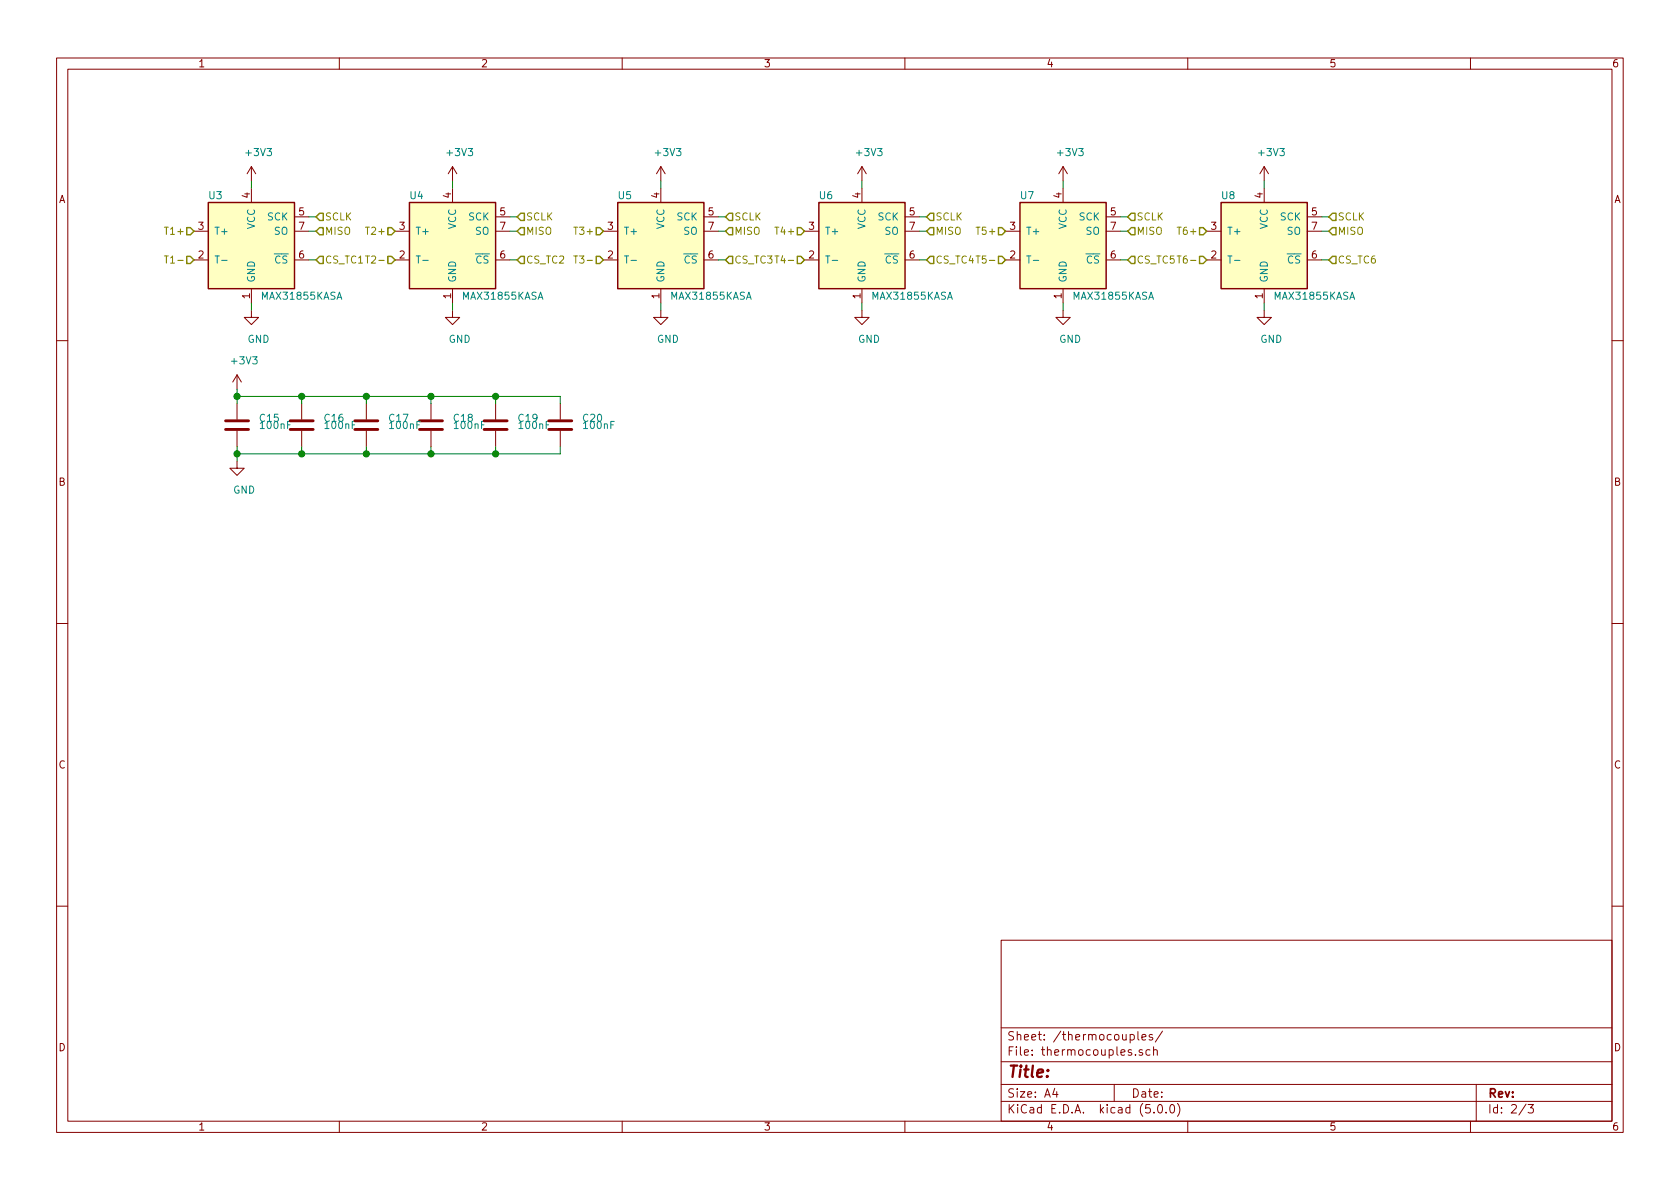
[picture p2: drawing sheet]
<svg xmlns="http://www.w3.org/2000/svg" width="297mm" height="210mm" viewBox="0 0 297 210" stroke-linecap="round" stroke-linejoin="round" font-family="sans-serif">
<g fill="none" stroke="#840000" stroke-width=".18">
<path d="M10 10.3h277v189.9h-277zM12 12.2h273v186.1h-273zM60 10.3v1.9M110 10.3v1.9M160 10.3v1.9M210 10.3v1.9M260 10.3v1.9M44.4 29.5v2.5M44.4 33.3v2.5M44.4 29.5l-.7 1.2M44.4 29.5l.8 1.2M52.1 38.3h2.5"/>
<path d="M80 29.5v2.5M80 33.3v2.5M80 29.5l-.8 1.2M80 29.5l.8 1.2M87.6 38.3h2.6M116.8 29.5v2.5M116.8 33.3v2.5M116.8 29.5l-.7 1.2M116.8 29.5l.8 1.2M124.5 38.3h2.5M152.4 29.5v2.5M152.4 33.3v2.5"/>
<path d="M152.4 29.5l-.8 1.2M152.4 29.5l.8 1.2M160 38.3h2.6M188 29.5v2.5M188 33.3v2.5M188 29.5l-.8 1.2M188 29.5l.7 1.2M195.6 38.3h2.5M223.5 29.5v2.5M223.5 33.3v2.5M223.5 29.5l-.7 1.2M223.5 29.5l.8 1.2"/>
<path d="M231.1 38.3h2.6M34.3 46h2.5M34.3 40.9h2.5M44.4 54.9v1.2h1.3l-1.3 1.3-1.2-1.3h1.2M44.4 51v2.6M52.1 46h2.5M52.1 40.9h2.5M69.8 46h2.6M69.8 40.9h2.6M80 54.9v1.2h1.3l-1.3 1.3-1.3-1.3h1.3M80 51v2.6M87.6 46h2.6"/>
<path d="M87.6 40.9h2.6M106.7 46h2.5M106.7 40.9h2.5M116.8 54.9v1.2h1.3l-1.3 1.3-1.2-1.3h1.2M116.8 51v2.6M124.5 46h2.5M124.5 40.9h2.5M142.2 46h2.6M142.2 40.9h2.6M152.4 54.9v1.2h1.3l-1.3 1.3-1.3-1.3h1.3M152.4 51v2.6M160 46h2.6"/>
<path d="M160 40.9h2.6M177.8 46h2.5M177.8 40.9h2.5M188 54.9v1.2h1.2l-1.2 1.3-1.3-1.3h1.3M188 51v2.6M195.6 46h2.5M195.6 40.9h2.5M213.4 46h2.5M213.4 40.9h2.5M223.5 54.9v1.2h1.3l-1.3 1.3-1.3-1.3h1.3M223.5 51v2.6M231.1 46h2.6"/>
<path d="M231.1 40.9h2.6M10 60.2h2M41.9 66.3v2.5M41.9 71.4v2.8M41.9 76.2v2.8M41.9 66.3l-.8 1.3M41.9 66.3l.8 1.3M53.3 71.4v2.8M53.3 76.2v2.8M64.8 71.4v2.8M64.8 76.2v2.8M76.2 71.4v2.8"/>
<path d="M76.2 76.2v2.8M87.6 71.4v2.8M87.6 76.2v2.8M99.1 71.4v2.8M99.1 76.2v2.8M285 60.2h2M41.9 81.5v1.3h1.3l-1.3 1.3-1.3-1.3h1.3M10 110.3h2M285 110.3h2M10 160.2h2M177 166.3h108v32h-108zM285 160.2h2"/>
<path d="M60 198.3v1.9M110 198.3v1.9M160 198.3v1.9M177 194.8h108M177 191.8h108M177 187.8h108M177 181.8h108M186.5 192.5l-.4 1h1M186.8 193v1M197 191.8v3M199.8 183l.5-.1 .3 .3-.1 .6-.2 .1-.5-.1M200.8 186.5v.1"/>
<path d="M201.2 182.4v1.3l.2 .2M201.9 183.4l.7-.1-.1-.3-.4-.1-.2 .2 .1 .7h.5M202 185.7a.37 .37 0 0 0-.6 .1l.1 .2 .5 .2 .1 .1-.3 .3-.4-.1M203.3 185.7l-.4-.1-.3 .3 .1 .6 .2 .1 .4-.1M203.8 183a.37 .37 0 0 0-.6 .1l.1 .3 .5 .1v.1l-.2 .3-.4-.1M204 185.7a.37 .37 0 0 1 .6 .1v.8M204 185.1v1.5M204 196.7v.1M204.8 195.5l.4-.2a.94 .94 0 0 1 0 1.5 .79 .79 0 0 1-.4-1.3zM205.5 182.3l-1.2 2M206.2 196.7v.1M207 195.4l.3-.1a.94 .94 0 0 1 0 1.5 .82 .82 0 0 1-.3-1.4z"/>
<path d="M208.2 195.1a1.71 1.71 0 0 1 0 2.3M210 198.3v1.9M260 198.3v1.9M261 191.8v6.5M269.8 195.2l-1.2 2M270.2 195.3h.9l-.5 .6 .4 .1v.7l-.2 .1-.6-.1"/>
</g>
<g fill="#ffffc2" stroke="#ffffc2" stroke-width=".18">
<path d="M36.8 35.8h15.3v15.2h-15.3z"/>
<path d="M72.4 35.8h15.2v15.2h-15.2z"/>
<path d="M109.2 35.8h15.3v15.2h-15.3z"/>
<path d="M144.8 35.8h15.2v15.2h-15.2z"/>
<path d="M180.3 35.8h15.3v15.2h-15.3z"/>
<path d="M215.9 35.8h15.2v15.2h-15.2z"/>
</g>
<path d="M36.8 35.8h15.3v15.2h-15.3zM72.4 35.8h15.2v15.2h-15.2zM109.2 35.8h15.3v15.2h-15.3zM144.8 35.8h15.2v15.2h-15.2zM180.3 35.8h15.3v15.2h-15.3zM215.9 35.8h15.2v15.2h-15.2z" fill="none" stroke="#840000" stroke-width=".25"/>
<path d="M39.2 46h1M74.8 46h.9M111.6 46h.9M147.1 46h1M182.7 46h1M218.3 46h.9" fill="none" stroke="#008484" stroke-width=".18"/>
<g fill="none" stroke="#008400" stroke-width=".18">
<path d="M44.4 32v1.3M54.6 38.3h1.3M80 32v1.3M90.2 38.3h1.2M116.8 32v1.3M127 38.3h1.3M152.4 32v1.3M162.6 38.3h1.2M188 32v1.3M198.1 38.3h1.3M223.5 32v1.3M233.7 38.3h1.2"/>
<path d="M44.4 53.6v1.3M54.6 40.9h1.3M54.6 46h1.3M80 53.6v1.3M90.2 40.9h1.2M90.2 46h1.2M116.8 53.6v1.3M127 40.9h1.3M127 46h1.3M152.4 53.6v1.3M162.6 40.9h1.2M162.6 46h1.2"/>
<path d="M188 53.6v1.3M198.1 40.9h1.3M198.1 46h1.3M223.5 53.6v1.3M233.7 40.9h1.2M233.7 46h1.2M41.9 68.8v2.6M41.9 79v2.5M41.9 70.1h57.2v1.3M53.3 70.1v1.3M53.3 79v1.3M64.8 70.1v1.3"/>
<path d="M64.8 79v1.3M76.2 70.1v1.3M76.2 79v1.3M87.6 70.1v1.3M87.6 79v1.3M99.1 79v1.3h-57.2"/>
</g>
<g fill="none" stroke="#848400" stroke-width=".25">
<path d="M55.9 38.3l.6-.6h.6v1.3h-.6zM91.4 38.3l.7-.6h.6v1.3h-.6zM128.9 37.7h.6v1.3h-.6l-.6-.7zM164.5 37.7h.6v1.3h-.6l-.7-.7zM200 37.7h.7v1.3h-.7l-.6-.7zM235.6 37.7h.6v1.3h-.6l-.7-.7zM33 40.3h.7l.6 .6-.6 .6h-.7zM33 45.3h.7l.6 .7-.6 .6h-.7zM55.9 46l.6-.7h.6v1.3h-.6zM55.9 40.9l.6-.6h.6v1.2h-.6zM68.6 40.3h.6l.6 .6-.6 .6h-.6zM68.6 45.3h.6l.6 .7-.6 .6h-.6z"/>
<path d="M91.4 46l.7-.7h.6v1.3h-.6zM92.1 40.3h.6v1.2h-.6l-.7-.6zM105.4 40.3h.6l.7 .6-.7 .6h-.6zM105.4 45.3h.6l.7 .7-.7 .6h-.6zM128.9 40.3h.6v1.2h-.6l-.6-.6zM128.9 45.3h.6v1.3h-.6l-.6-.6zM141 45.3h.6l.6 .7-.6 .6h-.6zM141 40.3h.6l.6 .6-.6 .6h-.6zM164.5 45.3h.6v1.3h-.6l-.7-.6zM164.5 40.3h.6v1.2h-.6l-.7-.6zM176.5 40.3h.7l.6 .6-.6 .6h-.7zM176.5 45.3h.7l.6 .7-.6 .6h-.7z"/>
<path d="M200 45.3h.7v1.3h-.7l-.6-.6zM200 40.3h.7v1.2h-.7l-.6-.6zM212.1 40.3h.6l.7 .6-.7 .6h-.6zM212.1 45.3h.6l.7 .7-.7 .6h-.6zM235.6 45.3h.6v1.3h-.6l-.7-.6zM235.6 40.3h.6v1.2h-.6l-.7-.6z"/>
</g>
<path d="M39.9 75.9h4M39.9 74.4h4M51.3 75.9h4.1M51.3 74.4h4.1M62.7 75.9h4.1M62.7 74.4h4.1M74.2 75.9h4M74.2 74.4h4M85.6 75.9h4.1M85.6 74.4h4.1M97 75.9h4.1M97 74.4h4.1" fill="none" stroke="#840000" stroke-width=".51"/>
<g fill="#008400" stroke="#008400" stroke-width=".25">
<circle cx="41.9" cy="70.1" r=".51"/>
<circle cx="53.3" cy="70.1" r=".51"/>
<circle cx="64.8" cy="70.1" r=".51"/>
<circle cx="76.2" cy="70.1" r=".51"/>
<circle cx="87.6" cy="70.1" r=".51"/>
<circle cx="41.9" cy="80.3" r=".51"/>
<circle cx="53.3" cy="80.3" r=".51"/>
<circle cx="64.8" cy="80.3" r=".51"/>
<circle cx="76.2" cy="80.3" r=".51"/>
<circle cx="87.6" cy="80.3" r=".51"/>
</g>
<g fill="none" stroke="#848400" stroke-width=".18">
<path d="M29.1 40.2h.7M29.1 45.3h.7M29.4 45.3v1.2M64.6 40.2h.7M64.6 45.3h.7M65 45.3v1.2M101.4 40.2h.8M101.4 45.3h.8M101.8 45.3v1.2M137 40.2h.7M137 45.3h.7M137.4 45.3v1.2"/>
<path d="M172.6 40.2h.7M172.6 45.3h.7M172.9 45.3v1.2M208.1 40.2h.7M208.1 45.3h.7M208.5 45.3v1.2"/>
</g>
<text font-size="2.8" fill="#840000" x="178" y="190.5">Title:</text>
<g font-size="2.1" fill="#840000">
<text x="178" y="184">Sheet: /thermocouples/</text>
<text x="178" y="186.7">File: thermocouples.sch</text>
<text x="178" y="196.9">KiCad E.D.A. kicad (5.0.0)</text>
<text x="178" y="194.1">Size: A4</text>
<text x="200" y="194.1">Date:</text>
<text x="263" y="194.1">Rev:</text>
<text x="263" y="196.9">Id: 2/3</text>
</g>
<g font-size="1.8" fill="#840000">
<text x="35" y="11.9">1</text>
<text x="85" y="11.9">2</text>
<text x="135" y="11.9">3</text>
<text x="185" y="11.9">4</text>
<text x="235" y="11.9">5</text>
<text x="285" y="11.9">6</text>
<text x="10.4" y="35.9">A</text>
<text x="44.2" y="35" transform="rotate(-90 44.2 35)">4</text>
<text x="79.8" y="35" transform="rotate(-90 79.8 35)">4</text>
<text x="116.6" y="35" transform="rotate(-90 116.6 35)">4</text>
<text x="152.1" y="35" transform="rotate(-90 152.1 35)">4</text>
<text x="187.7" y="35" transform="rotate(-90 187.7 35)">4</text>
<text x="223.3" y="35" transform="rotate(-90 223.3 35)">4</text>
<text x="285.4" y="35.9">A</text>
<text x="35.1" y="40.6">3</text>
<text x="52.9" y="38.1">5</text>
<text x="52.9" y="40.6">7</text>
<text x="70.6" y="40.6">3</text>
<text x="88.4" y="38.1">5</text>
<text x="88.4" y="40.6">7</text>
<text x="107.5" y="40.6">3</text>
<text x="125.2" y="38.1">5</text>
<text x="125.2" y="40.6">7</text>
<text x="143" y="40.6">3</text>
<text x="160.8" y="38.1">5</text>
<text x="160.8" y="40.6">7</text>
<text x="178.6" y="40.6">3</text>
<text x="196.4" y="38.1">5</text>
<text x="196.4" y="40.6">7</text>
<text x="214.1" y="40.6">3</text>
<text x="231.9" y="38.1">5</text>
<text x="231.9" y="40.6">7</text>
<text x="35.1" y="45.7">2</text>
<text x="52.9" y="45.7">6</text>
<text x="70.6" y="45.7">2</text>
<text x="88.4" y="45.7">6</text>
<text x="107.5" y="45.7">2</text>
<text x="125.2" y="45.7">6</text>
<text x="143" y="45.7">2</text>
<text x="160.8" y="45.7">6</text>
<text x="178.6" y="45.7">2</text>
<text x="196.4" y="45.7">6</text>
<text x="214.1" y="45.7">2</text>
<text x="231.9" y="45.7">6</text>
<text x="44.2" y="52.8" transform="rotate(-90 44.2 52.8)">1</text>
<text x="79.8" y="52.8" transform="rotate(-90 79.8 52.8)">1</text>
<text x="116.6" y="52.8" transform="rotate(-90 116.6 52.8)">1</text>
<text x="152.1" y="52.8" transform="rotate(-90 152.1 52.8)">1</text>
<text x="187.7" y="52.8" transform="rotate(-90 187.7 52.8)">1</text>
<text x="223.3" y="52.8" transform="rotate(-90 223.3 52.8)">1</text>
<text x="10.4" y="85.9">B</text>
<text x="285.4" y="85.9">B</text>
<text x="10.4" y="135.9">C</text>
<text x="285.4" y="135.9">C</text>
<text x="10.4" y="185.9">D</text>
<text x="285.4" y="185.9">D</text>
<text x="35" y="199.9">1</text>
<text x="85" y="199.9">2</text>
<text x="135" y="199.9">3</text>
<text x="185" y="199.9">4</text>
<text x="235" y="199.9">5</text>
<text x="285" y="199.9">6</text>
</g>
<g font-size="1.8" fill="#008484">
<text x="43.6" y="27.6">+3V3</text>
<text x="79.2" y="27.6">+3V3</text>
<text x="116" y="27.6">+3V3</text>
<text x="151.6" y="27.6">+3V3</text>
<text x="187.1" y="27.6">+3V3</text>
<text x="222.7" y="27.6">+3V3</text>
<text x="37" y="35.2">U3</text>
<text x="72.5" y="35.2">U4</text>
<text x="109.4" y="35.2">U5</text>
<text x="144.9" y="35.2">U6</text>
<text x="180.5" y="35.2">U7</text>
<text x="216.1" y="35.2">U8</text>
<text x="37.8" y="41.5">T+</text>
<text x="45.1" y="40.6" transform="rotate(-90 45.1 40.6)">VCC</text>
<text x="47.3" y="39">SCK</text>
<text x="48.5" y="41.5">SO</text>
<text x="73.4" y="41.5">T+</text>
<text x="80.6" y="40.6" transform="rotate(-90 80.6 40.6)">VCC</text>
<text x="82.9" y="39">SCK</text>
<text x="84" y="41.5">SO</text>
<text x="110.2" y="41.5">T+</text>
<text x="117.5" y="40.6" transform="rotate(-90 117.5 40.6)">VCC</text>
<text x="119.7" y="39">SCK</text>
<text x="120.9" y="41.5">SO</text>
<text x="145.8" y="41.5">T+</text>
<text x="153" y="40.6" transform="rotate(-90 153 40.6)">VCC</text>
<text x="155.3" y="39">SCK</text>
<text x="156.4" y="41.5">SO</text>
<text x="181.4" y="41.5">T+</text>
<text x="188.6" y="40.6" transform="rotate(-90 188.6 40.6)">VCC</text>
<text x="190.8" y="39">SCK</text>
<text x="192" y="41.5">SO</text>
<text x="216.9" y="41.5">T+</text>
<text x="224.2" y="40.6" transform="rotate(-90 224.2 40.6)">VCC</text>
<text x="226.4" y="39">SCK</text>
<text x="227.6" y="41.5">SO</text>
<text x="37.8" y="46.6">T-</text>
<text x="48.6" y="46.6">CS</text>
<text x="73.4" y="46.6">T-</text>
<text x="84.2" y="46.6">CS</text>
<text x="110.2" y="46.6">T-</text>
<text x="121" y="46.6">CS</text>
<text x="145.8" y="46.6">T-</text>
<text x="156.5" y="46.6">CS</text>
<text x="181.4" y="46.6">T-</text>
<text x="192.1" y="46.6">CS</text>
<text x="216.9" y="46.6">T-</text>
<text x="227.7" y="46.6">CS</text>
<text x="45.1" y="50" transform="rotate(-90 45.1 50)">GND</text>
<text x="46.4" y="53">MAX31855KASA</text>
<text x="80.6" y="50" transform="rotate(-90 80.6 50)">GND</text>
<text x="82" y="53">MAX31855KASA</text>
<text x="117.5" y="50" transform="rotate(-90 117.5 50)">GND</text>
<text x="118.8" y="53">MAX31855KASA</text>
<text x="153" y="50" transform="rotate(-90 153 50)">GND</text>
<text x="154.4" y="53">MAX31855KASA</text>
<text x="188.6" y="50" transform="rotate(-90 188.6 50)">GND</text>
<text x="189.9" y="53">MAX31855KASA</text>
<text x="224.2" y="50" transform="rotate(-90 224.2 50)">GND</text>
<text x="225.5" y="53">MAX31855KASA</text>
<text x="41.1" y="64.4">+3V3</text>
<text x="43.8" y="60.6">GND</text>
<text x="79.3" y="60.6">GND</text>
<text x="116.2" y="60.6">GND</text>
<text x="151.7" y="60.6">GND</text>
<text x="187.3" y="60.6">GND</text>
<text x="222.8" y="60.6">GND</text>
<text x="46" y="74.6">C15</text>
<text x="46.2" y="75.9">100nF</text>
<text x="57.4" y="74.6">C16</text>
<text x="57.6" y="75.9">100nF</text>
<text x="68.9" y="74.6">C17</text>
<text x="69" y="75.9">100nF</text>
<text x="80.3" y="74.6">C18</text>
<text x="80.5" y="75.9">100nF</text>
<text x="91.7" y="74.6">C19</text>
<text x="91.9" y="75.9">100nF</text>
<text x="103.1" y="74.6">C20</text>
<text x="103.3" y="75.9">100nF</text>
<text x="41.2" y="87.3">GND</text>
</g>
<g font-size="1.8" fill="#848400">
<text x="29.7" y="41.5">T1+</text>
<text x="57.4" y="39">SCLK</text>
<text x="57.4" y="41.5">MISO</text>
<text x="65.2" y="41.5">T2+</text>
<text x="93" y="39">SCLK</text>
<text x="93" y="41.5">MISO</text>
<text x="102.1" y="41.5">T3+</text>
<text x="129.8" y="39">SCLK</text>
<text x="129.8" y="41.5">MISO</text>
<text x="137.6" y="41.5">T4+</text>
<text x="165.4" y="39">SCLK</text>
<text x="165.4" y="41.5">MISO</text>
<text x="173.2" y="41.5">T5+</text>
<text x="200.9" y="39">SCLK</text>
<text x="200.9" y="41.5">MISO</text>
<text x="208.7" y="41.5">T6+</text>
<text x="236.5" y="39">SCLK</text>
<text x="236.5" y="41.5">MISO</text>
<text x="30.1" y="46.6">T1-</text>
<text x="57.4" y="46.6">CS_TC1</text>
<text x="65.7" y="46.6">T2-</text>
<text x="93" y="46.6">CS_TC2</text>
<text x="102.5" y="46.6">T3-</text>
<text x="129.8" y="46.6">CS_TC3</text>
<text x="138.1" y="46.6">T4-</text>
<text x="165.4" y="46.6">CS_TC4</text>
<text x="173.6" y="46.6">T5-</text>
<text x="200.9" y="46.6">CS_TC5</text>
<text x="209.2" y="46.6">T6-</text>
<text x="236.5" y="46.6">CS_TC6</text>
</g>
</svg>
